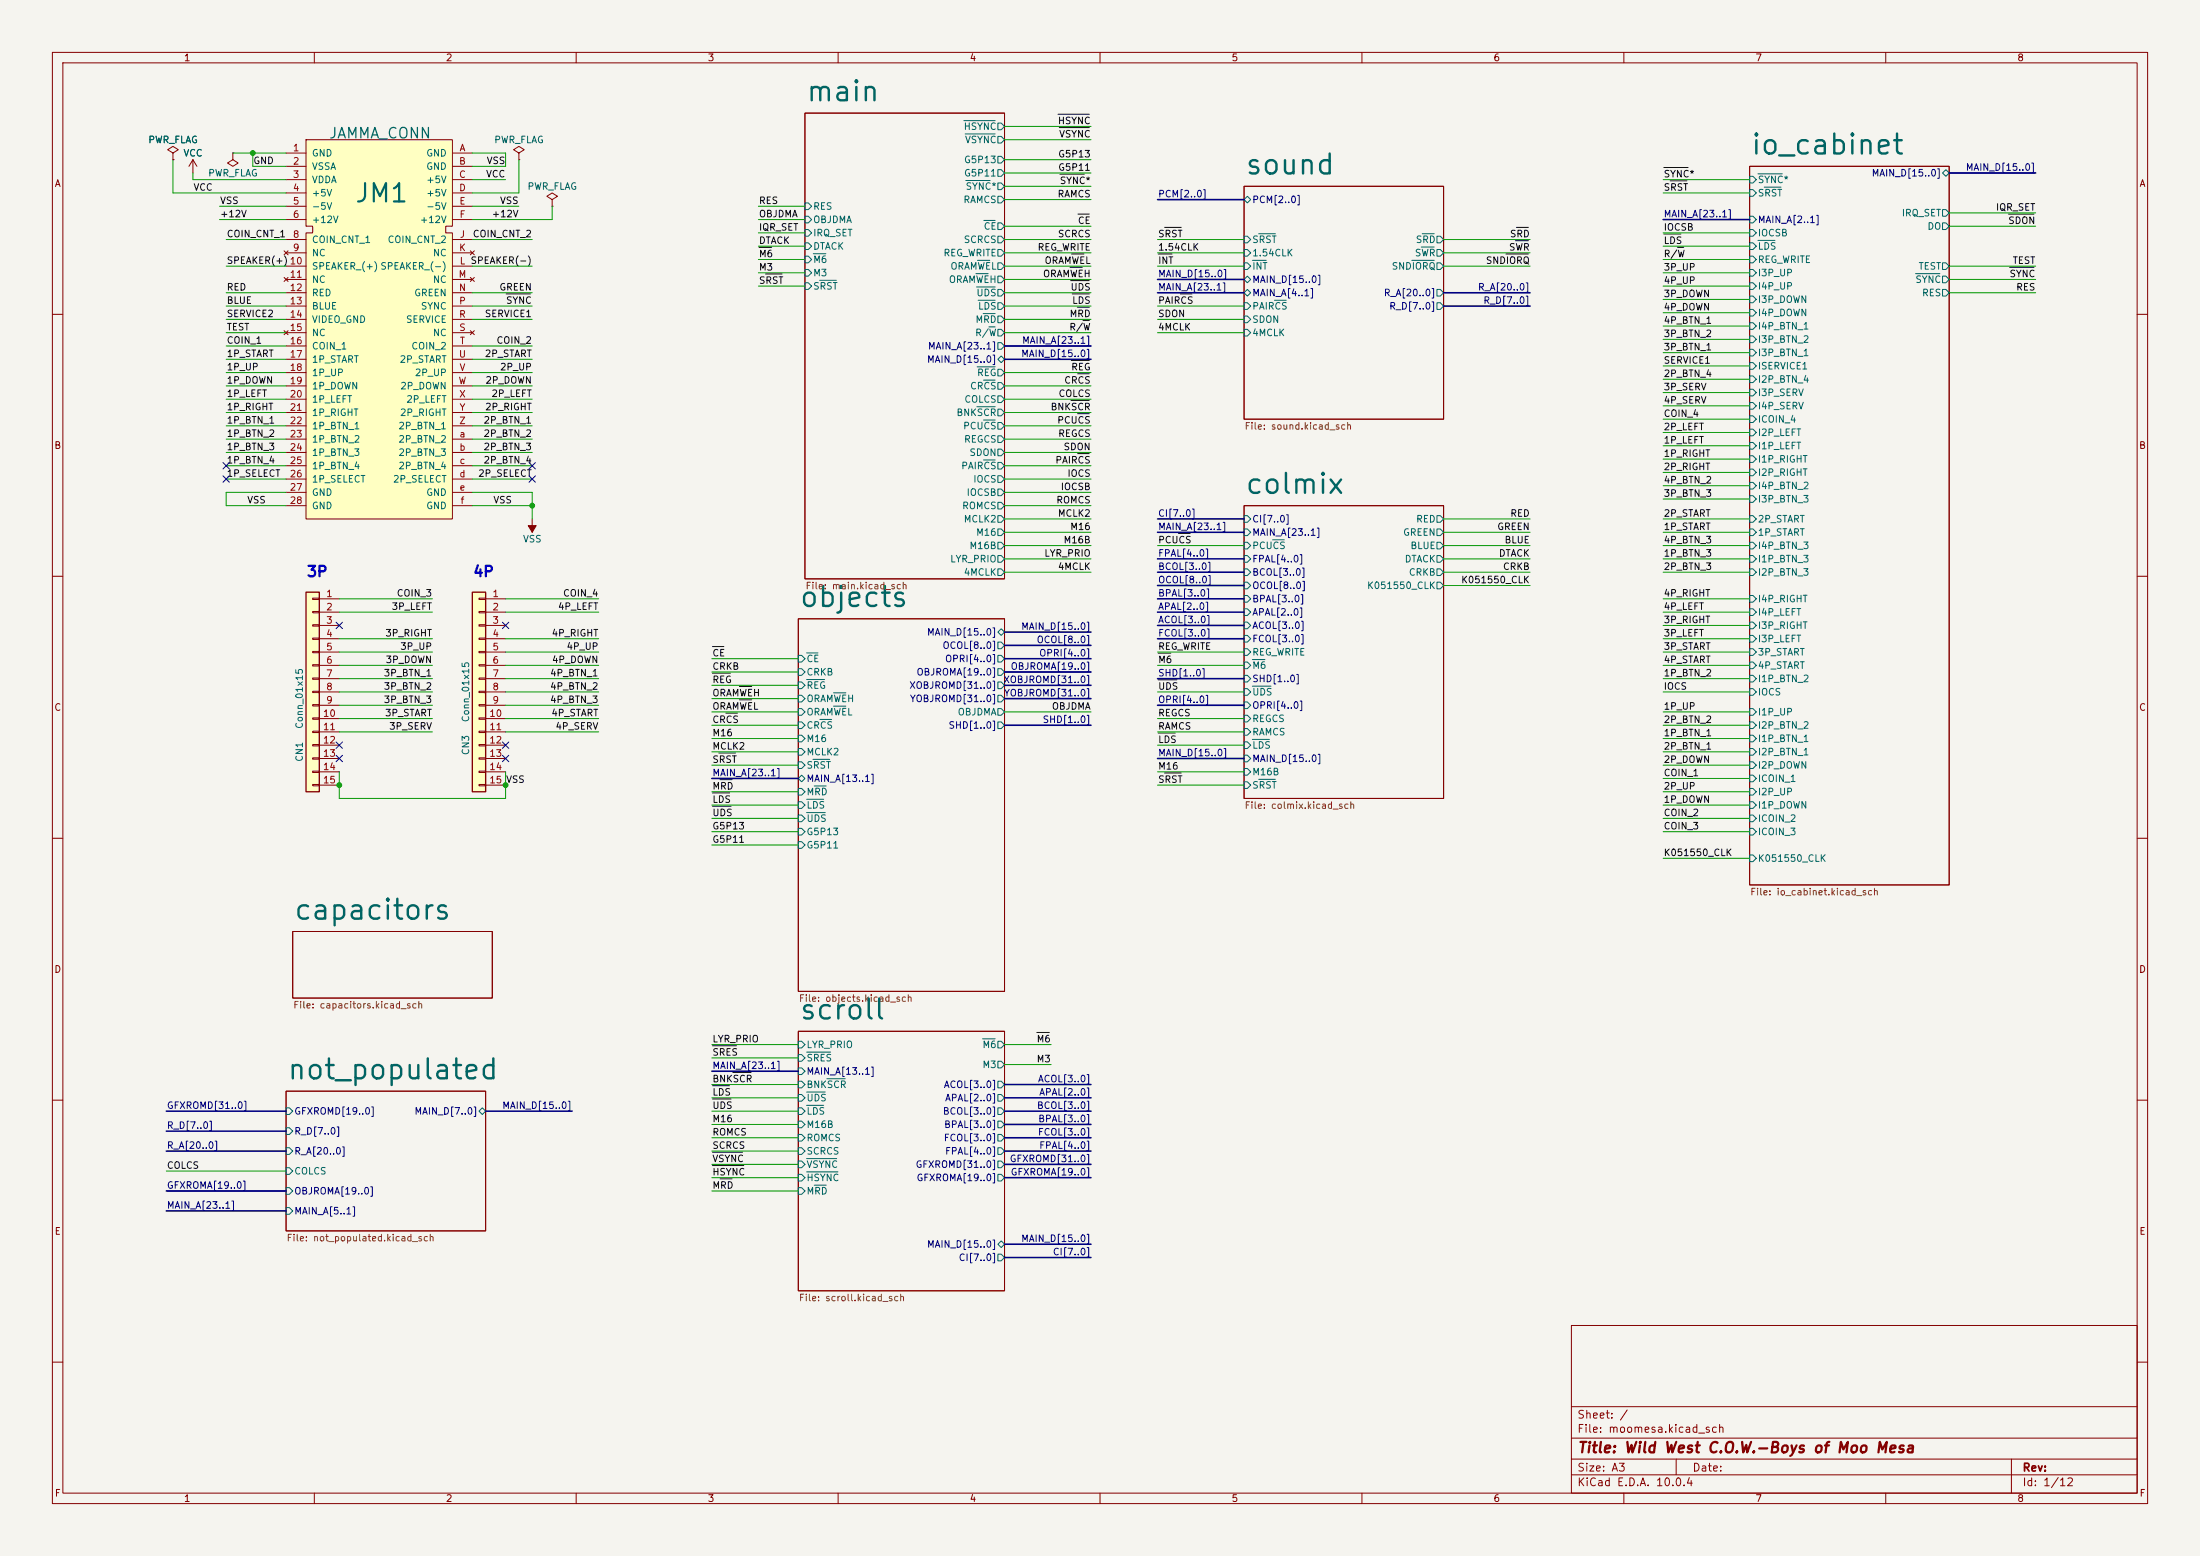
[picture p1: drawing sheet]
<svg xmlns="http://www.w3.org/2000/svg" width="420mm" height="297mm" viewBox="0 0 420 297" stroke-linecap="round" stroke-linejoin="round" font-family="sans-serif">
<path d="M0 0h420v297h-420z" fill="#f5f4ef" stroke="#f5f4ef" stroke-width=".19"/>
<g fill="none" stroke="#840000" stroke-width=".19">
<path d="M10 10h400v277h-400zM12 12h396v273h-396zM60 10v2M110 10v2M160 10v2M210 10v2M260 10v2M310 10v2M360 10v2M36.8 30.5l-.7 1.3M36.8 30.5l.8 1.3M36.8 30.5v2.5"/>
<path d="M44.4 29.2v1.3l1.1 .6-1.1 .7-1-.7 1-.6M44.4 29.2h.1M153.7 21.6h38.1v88.9h-38.1zM237.5 35.6h38.1v44.4h-38.1zM334 31.8h38.1v137.1h-38.1zM10 60h2M408 60h2M101.6 99.1v2.5M237.5 96.5h38.1v55.9h-38.1zM10 110h2M152.4 118.1h39.4v71.1h-39.4zM408 110h2"/>
<path d="M10 160h2M408 160h2M55.9 177.8h38.1v12.7h-38.1zM152.4 196.9h39.4v49.5h-39.4zM10 210h2M54.6 208.3h38.1v26.6h-38.1zM408 210h2M300 253h108v32h-108zM10 260h2M300 278.5h108M300 274.5h108M300 268.5h108"/>
<path d="M320 278.5v3M384 278.5v6.5M408 260h2M60 285v2M110 285v2M160 285v2M210 285v2M260 285v2M300 281.5h108M310 285v2M360 285v2"/>
</g>
<g fill="none" stroke="#006464" stroke-width=".19">
<path d="M153.7 38.7h.6l.6 .7-.6 .6h-.6zM184 23h6M184.2 25.6h5.8M184.4 34.5h4.6M190.5 37.5h.6l.7 .6-.7 .6h-.6zM190.5 29.8h.6l.7 .7-.7 .6h-.6zM190.5 32.4h.6l.7 .6-.7 .7h-.6zM190.5 23.5h.6l.7 .6-.7 .7h-.6zM190.5 26h.6l.7 .7-.7 .6h-.6zM190.5 34.9h.6l.7 .7-.7 .6h-.6zM237.5 38.1l.6-.6 .7 .6-.7 .6zM334 33.7h.6l.7 .6-.7 .6h-.6z"/>
<path d="M334 36.2h.6l.7 .6-.7 .7h-.6zM335.6 33.2h4.6M336.8 35.7h3.2M371.5 32.4l.6 .6-.6 .7-.7-.7zM153.7 41.3h.6l.6 .6-.6 .6h-.6zM153.7 43.8h.6l.6 .7-.6 .6h-.6zM153.7 46.4h.6l.6 .6-.6 .6h-.6zM153.7 48.9h.6l.6 .6-.6 .7h-.6zM153.7 51.4h.6l.6 .7-.6 .6h-.6zM153.7 54h.6l.6 .6-.6 .6h-.6zM155.3 48.4h2.4M156.5 53.5h3.2"/>
<path d="M186.3 52.2h2.3M186.4 54.8h3.6M186.6 49.7h2.4M186.7 57.3h3.3M187.7 59.9h2.3M187.8 42.1h2.2M190.5 57.8h.6l.7 .6-.7 .7h-.6zM190.5 55.2h.6l.7 .7-.7 .6h-.6zM190.5 42.5h.6l.7 .7-.7 .6h-.6zM190.5 45.1h.6l.7 .6-.7 .7h-.6zM190.5 47.6h.6l.7 .7-.7 .6h-.6zM190.5 50.2h.6l.7 .6-.7 .6h-.6z"/>
<path d="M190.5 52.7h.6l.7 .6-.7 .7h-.6zM237.5 45.1h.6l.7 .6-.7 .7h-.6zM237.5 47.6h.6l.7 .7-.7 .6h-.6zM237.5 50.2h.6l.7 .6-.7 .6h-.6zM237.5 53.3l.6-.6 .7 .6-.7 .7zM237.5 57.8h.6l.7 .6-.7 .7h-.6zM237.5 55.9l.6-.7 .7 .7-.7 .6zM239.1 49.7h2.6M240.3 44.6h3.2M243.3 57.3h2.2M269.5 49.7h4.3M271.3 47.2h2.5"/>
<path d="M271.5 44.6h2.3M274.3 47.6h.7l.6 .7-.6 .6h-.7zM274.3 45.1h.7l.6 .6-.6 .7h-.7zM274.3 50.2h.7l.6 .6-.6 .6h-.7zM274.3 55.2h.7l.6 .7-.6 .6h-.7zM274.3 57.8h.7l.6 .6-.6 .7h-.7zM334 46.4h.6l.7 .6-.7 .6h-.6zM334 43.8h.6l.7 .7-.7 .6h-.6zM334 48.9h.6l.7 .6-.7 .7h-.6zM334 51.4h.6l.7 .7-.7 .6h-.6zM334 54h.6l.7 .6-.7 .6h-.6zM334 56.5h.6l.7 .7-.7 .6h-.6z"/>
<path d="M334 59.1h.6l.7 .6-.7 .6h-.6zM334 41.3h.6l.7 .6-.7 .6h-.6zM335.6 45.9h3.3M365.7 52.2h4.6M370.8 40h.7l.6 .6-.6 .7h-.7zM370.8 42.5h.7l.6 .7-.6 .6h-.7zM370.8 50.2h.7l.6 .6-.6 .6h-.7zM370.8 52.7h.7l.6 .6-.6 .7h-.7zM370.8 55.2h.7l.6 .7-.6 .6h-.7zM186.5 77.6h3.5M186.5 70h3.5M187.8 72.6h2.2"/>
<path d="M188.8 62.4h1.2M190.5 68.6l.6-.7 .7 .7-.7 .6zM190.5 62.9h.6l.7 .6-.7 .6h-.6zM190.5 65.4h.6l.7 .6-.7 .7h-.6zM190.5 70.5h.6l.7 .6-.7 .7h-.6zM190.5 73h.6l.7 .7-.7 .6h-.6zM190.5 75.6h.6l.7 .6-.7 .6h-.6zM190.5 78.1h.6l.7 .6-.7 .7h-.6zM190.5 60.3h.6l.7 .7-.7 .6h-.6zM237.5 60.3h.6l.7 .7-.7 .6h-.6zM237.5 62.9h.6l.7 .6-.7 .6h-.6zM334 61.6h.6l.7 .6-.7 .7h-.6z"/>
<path d="M334 64.1h.6l.7 .7-.7 .6h-.6zM334 66.7h.6l.7 .6-.7 .6h-.6zM334 69.2h.6l.7 .7-.7 .6h-.6zM334 79.4h.6l.7 .6-.7 .6h-.6zM334 71.8h.6l.7 .6-.7 .6h-.6zM334 74.3h.6l.7 .6-.7 .7h-.6zM334 76.8h.6l.7 .7-.7 .6h-.6zM187.8 80.2h2.2M187.8 87.8h2.2M190.5 80.6h.6l.7 .7-.7 .6h-.6zM190.5 83.2h.6l.7 .6-.7 .7h-.6zM190.5 85.7h.6l.7 .7-.7 .6h-.6z"/>
<path d="M190.5 88.3h.6l.7 .6-.7 .6h-.6zM190.5 90.8h.6l.7 .6-.7 .7h-.6zM190.5 93.3h.6l.7 .7-.7 .6h-.6zM190.5 95.9h.6l.7 .6-.7 .7h-.6zM190.5 98.4h.6l.7 .7-.7 .6h-.6zM237.5 98.4h.6l.7 .7-.7 .6h-.6zM274.3 98.4h.7l.6 .7-.6 .6h-.7zM334 98.4h.6l.7 .7-.7 .6h-.6zM334 81.9h.6l.7 .7-.7 .6h-.6zM334 84.5h.6l.7 .6-.7 .6h-.6zM334 87h.6l.7 .6-.7 .7h-.6zM334 89.5h.6l.7 .7-.7 .6h-.6z"/>
<path d="M334 92.1h.6l.7 .6-.7 .6h-.6zM334 94.6h.6l.7 .7-.7 .6h-.6zM190.5 101h.6l.7 .6-.7 .6h-.6zM190.5 103.5h.6l.7 .6-.7 .7h-.6zM190.5 106h.6l.7 .7-.7 .6h-.6zM190.5 108.6h.6l.7 .6-.7 .7h-.6zM237.5 101h.6l.7 .6-.7 .6h-.6zM237.5 103.5h.6l.7 .6-.7 .7h-.6zM237.5 106h.6l.7 .7-.7 .6h-.6zM237.5 108.6h.6l.7 .6-.7 .7h-.6zM237.5 111.1h.6l.7 .7-.7 .6h-.6zM237.5 113.7h.6l.7 .6-.7 .6h-.6z"/>
<path d="M237.5 116.2h.6l.7 .6-.7 .7h-.6zM237.5 118.7h.6l.7 .7-.7 .6h-.6zM242.9 103h2.3M274.3 103.5h.7l.6 .6-.6 .7h-.7zM274.3 101h.7l.6 .6-.6 .6h-.7zM274.3 106h.7l.6 .7-.6 .6h-.7zM274.3 108.6h.7l.6 .6-.6 .7h-.7zM274.3 111.1h.7l.6 .7-.6 .6h-.7zM334 101h.6l.7 .6-.7 .6h-.6zM334 103.5h.6l.7 .6-.7 .7h-.6zM334 106h.6l.7 .7-.7 .6h-.6zM334 108.6h.6l.7 .6-.7 .7h-.6z"/>
<path d="M334 113.7h.6l.7 .6-.7 .6h-.6zM334 116.2h.6l.7 .6-.7 .7h-.6zM334 118.7h.6l.7 .7-.7 .6h-.6zM152.4 132.7h.6l.7 .7-.7 .6h-.6zM152.4 135.3h.6l.7 .6-.7 .6h-.6zM152.4 137.8h.6l.7 .6-.7 .7h-.6zM152.4 130.2h.6l.7 .6-.7 .6h-.6zM152.4 127.6h.6l.7 .7-.7 .6h-.6zM152.4 125.1h.6l.7 .6-.7 .7h-.6zM154 129.7h3.4M154 124.6h2.2M156.5 137.3h2.3"/>
<path d="M159.1 132.2h2.4M159.1 134.8h2.4M190.5 122.6h.6l.7 .6-.7 .6h-.6zM190.5 125.1h.6l.7 .6-.7 .7h-.6zM190.5 120.7l.6-.7 .7 .7-.7 .6zM190.5 132.7h.6l.7 .7-.7 .6h-.6zM190.5 127.6h.6l.7 .7-.7 .6h-.6zM190.5 130.2h.6l.7 .6-.7 .6h-.6zM190.5 135.3h.6l.7 .6-.7 .6h-.6zM190.5 137.8h.6l.7 .6-.7 .7h-.6zM237.5 123.8h.6l.7 .7-.7 .6h-.6zM237.5 126.4h.6l.7 .6-.7 .6h-.6z"/>
<path d="M237.5 128.9h.6l.7 .6-.7 .7h-.6zM237.5 131.4h.6l.7 .7-.7 .6h-.6zM237.5 134h.6l.7 .6-.7 .7h-.6zM237.5 136.5h.6l.7 .7-.7 .6h-.6zM237.5 139.1h.6l.7 .6-.7 .6h-.6zM237.5 121.3h.6l.7 .6-.7 .7h-.6zM239.1 125.9h2.4M239.1 131h3.5M334 126.4h.6l.7 .6-.7 .6h-.6zM334 123.8h.6l.7 .7-.7 .6h-.6zM334 121.3h.6l.7 .6-.7 .7h-.6zM334 128.9h.6l.7 .6-.7 .7h-.6z"/>
<path d="M334 137.8h.6l.7 .6-.7 .7h-.6zM334 131.4h.6l.7 .7-.7 .6h-.6zM334 135.3h.6l.7 .6-.7 .6h-.6zM152.4 150.5h.6l.7 .6-.7 .7h-.6zM152.4 148.6l.6-.6 .7 .6-.7 .6zM152.4 140.3h.6l.7 .7-.7 .6h-.6zM152.4 142.9h.6l.7 .6-.7 .6h-.6zM152.4 145.4h.6l.7 .7-.7 .6h-.6zM152.4 153h.6l.7 .7-.7 .6h-.6zM152.4 155.6h.6l.7 .6-.7 .6h-.6zM152.4 158.1h.6l.7 .7-.7 .6h-.6zM154 152.6h3.2"/>
<path d="M154 155.1h3.5M155.2 144.9h3.2M155.4 150h2.3M237.5 141.6h.6l.7 .6-.7 .7h-.6zM237.5 144.1h.6l.7 .7-.7 .6h-.6zM237.5 146.7h.6l.7 .6-.7 .7h-.6zM237.5 149.2h.6l.7 .7-.7 .6h-.6zM239.1 141.1h3.2M240.3 148.8h3.2M334 140.3h.6l.7 .7-.7 .6h-.6zM334 142.9h.6l.7 .6-.7 .6h-.6zM334 145.4h.6l.7 .7-.7 .6h-.6z"/>
<path d="M334 148h.6l.7 .6-.7 .6h-.6zM334 150.5h.6l.7 .6-.7 .7h-.6zM334 153h.6l.7 .7-.7 .6h-.6zM334 155.6h.6l.7 .6-.7 .6h-.6zM334 158.1h.6l.7 .7-.7 .6h-.6zM152.4 160.7h.6l.7 .6-.7 .6h-.6zM334 163.2h.6l.7 .6-.7 .7h-.6zM152.4 198.8h.6l.7 .6-.7 .6h-.6zM187.6 198.3h2.4M190.5 198.8h.6l.7 .6-.7 .6h-.6zM54.6 211.5h.6l.7 .6-.7 .6h-.6zM54.6 215.3h.6l.7 .6-.7 .6h-.6z"/>
<path d="M54.6 219.1h.6l.7 .6-.7 .6h-.6zM91.4 212.1l.7-.6 .6 .6-.6 .6zM152.4 203.8h.6l.7 .7-.7 .6h-.6zM152.4 206.4h.6l.7 .6-.7 .6h-.6zM152.4 208.9h.6l.7 .7-.7 .6h-.6zM152.4 211.5h.6l.7 .6-.7 .6h-.6zM152.4 214h.6l.7 .6-.7 .7h-.6zM152.4 216.5h.6l.7 .7-.7 .6h-.6zM152.4 201.3h.6l.7 .6-.7 .7h-.6zM152.4 219.1h.6l.7 .6-.7 .6h-.6zM154 208.4h3.5M154 211h3.2"/>
<path d="M154 200.8h4.6M157.9 205.9h3.5M190.5 216.5h.6l.7 .7-.7 .6h-.6zM190.5 206.4h.6l.7 .6-.7 .6h-.6zM190.5 211.5h.6l.7 .6-.7 .6h-.6zM190.5 202.6h.6l.7 .6-.7 .6h-.6zM190.5 219.1h.6l.7 .6-.7 .6h-.6zM190.5 208.9h.6l.7 .7-.7 .6h-.6zM190.5 214h.6l.7 .6-.7 .7h-.6zM54.6 222.9h.6l.7 .6-.7 .7h-.6zM54.6 226.7h.6l.7 .6-.7 .7h-.6zM54.6 230.5h.6l.7 .6-.7 .7h-.6z"/>
<path d="M152.4 221.6h.6l.7 .6-.7 .7h-.6zM152.4 224.2h.6l.7 .6-.7 .6h-.6zM152.4 226.7h.6l.7 .6-.7 .7h-.6zM154 221.1h5.7M154 223.7h6M155.4 226.2h2.3M190.5 237.5l.6-.6 .7 .6-.7 .6zM190.5 239.4h.6l.7 .6-.7 .7h-.6zM190.5 221.6h.6l.7 .6-.7 .7h-.6zM190.5 224.2h.6l.7 .6-.7 .6h-.6z"/>
</g>
<path d="M100.8 100.3h1.6l-.8 1.3z" fill="#840000" stroke="#840000" stroke-width=".19"/>
<path d="M58.4 26.7h28v16.5h-1.3v1.3h1.3v54.6h-28v-54.6h1.3v-1.3h-1.3z" fill="#ffffc2"/>
<g fill="none" stroke="#840000" stroke-width=".19">
<path d="M33 29.2l1-.6-1-.7-1 .7 1 .6v1.3M33 30.5h.1M54.6 29.2h3.8M54.6 31.8h3.8M54.6 34.3h3.8M54.6 36.8h3.8M54.6 39.4h3.8M58.4 26.7h28v16.5h-1.3v1.3h1.3v54.6h-28v-54.6h1.3v-1.3h-1.3zM86.4 29.2h3.8M86.4 31.8h3.8M86.4 34.3h3.8M86.4 36.8h3.8"/>
<path d="M86.4 39.4h3.8M99.1 29.2l1-.6-1-.7-1.1 .7 1.1 .6v1.3M99.1 30.5h.1M105.4 38.1l1-.6-1-.7-1 .7 1 .6v1.3M105.4 39.4h.1M54.2 47.9l.8 .7M54.2 53l.8 .7M54.6 41.9h3.8M54.6 45.7h3.8M54.6 48.3h3.8M54.6 50.8h3.8M54.6 53.3h3.8"/>
<path d="M54.6 55.9h3.8M54.6 58.4h3.8M55 47.9l-.8 .7M55 53l-.8 .7M86.4 41.9h3.8M86.4 45.7h3.8M86.4 48.3h3.8M86.4 50.8h3.8M86.4 53.3h3.8M86.4 55.9h3.8M86.4 58.4h3.8M89.8 47.9l.8 .7"/>
<path d="M89.8 53l.8 .7M90.6 47.9l-.8 .7M90.6 53l-.8 .7M54.2 63.1l.8 .8M54.6 61h3.8M54.6 63.5h3.8M54.6 66h3.8M54.6 68.6h3.8M54.6 71.1h3.8M54.6 73.7h3.8M54.6 76.2h3.8M54.6 78.7h3.8"/>
<path d="M55 63.1l-.8 .8M86.4 61h3.8M86.4 63.5h3.8M86.4 66h3.8M86.4 68.6h3.8M86.4 71.1h3.8M86.4 73.7h3.8M86.4 76.2h3.8M86.4 78.7h3.8M89.8 63.1l.8 .8M90.6 63.1l-.8 .8M54.6 81.3h3.8"/>
<path d="M54.6 83.8h3.8M54.6 86.4h3.8M54.6 88.9h3.8M54.6 91.4h3.8M54.6 94h3.8M54.6 96.5h3.8M86.4 81.3h3.8M86.4 83.8h3.8M86.4 86.4h3.8M86.4 88.9h3.8M86.4 91.4h3.8M86.4 94h3.8"/>
<path d="M86.4 96.5h3.8"/>
</g>
<path d="M58.4 113h2.6v38.1h-2.6z" fill="#ffffc2"/>
<path d="M58.4 113h2.6v38.1h-2.6z" fill="none" stroke="#840000" stroke-width=".25"/>
<g fill="none" stroke="#840000" stroke-width=".19">
<path d="M59.7 114.2h1.3v.2h-1.3zM59.7 116.7h1.3v.3h-1.3zM59.7 119.3h1.3v.2h-1.3zM61 114.3h3.8M61 116.8h3.8M61 119.4h3.8M59.7 121.8h1.3v.2h-1.3zM59.7 124.3h1.3v.3h-1.3zM59.7 126.9h1.3v.2h-1.3zM59.7 129.4h1.3v.3h-1.3zM59.7 132h1.3v.2h-1.3zM59.7 134.5h1.3v.2h-1.3z"/>
<path d="M59.7 137h1.3v.3h-1.3zM59.7 139.6h1.3v.2h-1.3zM61 121.9h3.8M61 124.5h3.8M61 127h3.8M61 129.5h3.8M61 132.1h3.8M61 134.6h3.8M61 137.2h3.8M61 139.7h3.8M59.7 142.1h1.3v.3h-1.3zM59.7 144.7h1.3v.2h-1.3z"/>
<path d="M59.7 147.2h1.3v.2h-1.3zM59.7 149.7h1.3v.3h-1.3zM61 142.2h3.8M61 144.8h3.8M61 147.3h3.8M61 149.9h3.8"/>
</g>
<path d="M90.2 113h2.5v38.1h-2.5z" fill="#ffffc2"/>
<path d="M90.2 113h2.5v38.1h-2.5z" fill="none" stroke="#840000" stroke-width=".25"/>
<g fill="none" stroke="#840000" stroke-width=".19">
<path d="M33 30.5h.1M91.4 114.2h1.3v.2h-1.3zM91.4 116.7h1.3v.3h-1.3zM91.4 119.3h1.3v.2h-1.3zM92.7 114.3h3.8M92.7 116.8h3.8M92.7 119.4h3.8M91.4 121.8h1.3v.2h-1.3zM91.4 124.3h1.3v.3h-1.3zM91.4 126.9h1.3v.2h-1.3zM91.4 129.4h1.3v.3h-1.3zM91.4 132h1.3v.2h-1.3z"/>
<path d="M91.4 134.5h1.3v.2h-1.3zM91.4 137h1.3v.3h-1.3zM91.4 139.6h1.3v.2h-1.3zM92.7 121.9h3.8M92.7 124.5h3.8M92.7 127h3.8M92.7 129.5h3.8M92.7 132.1h3.8M92.7 134.6h3.8M92.7 137.2h3.8M92.7 139.7h3.8M91.4 142.1h1.3v.3h-1.3z"/>
<path d="M91.4 144.7h1.3v.2h-1.3zM91.4 147.2h1.3v.2h-1.3zM91.4 149.7h1.3v.3h-1.3zM92.7 142.2h3.8M92.7 144.8h3.8M92.7 147.3h3.8M92.7 149.9h3.8"/>
</g>
<g fill="none" stroke="#0f0f0f" stroke-width=".19">
<path d="M202 21.8h5.9M202.2 24.4h5.7M202.3 33.2h4.7M317.6 32h4.7M318.8 34.5h3.2M96.6 56.1h4.7M144.9 47.2h2.4M146.1 52.3h3.2M204.3 51h2.3M204.4 53.6h3.5M204.6 48.5h2.3M204.7 56.1h3.2"/>
<path d="M205.7 58.6h2.2M205.8 40.9h2.1M221.1 48.5h2.7M222.3 43.4h3.2M225.3 56.1h2.3M287.5 48.5h4.3M289.3 45.9h2.5M289.5 43.4h2.3M317.6 44.7h3.3M320.2 47.2h1.2M383.4 40.9h4.9M383.6 51h4.7"/>
<path d="M204.5 76.4h3.4M204.5 68.8h3.4M205.7 79h2.2M205.7 71.3h2.2M206.8 61.2h1.1M205.7 86.6h2.2M225 101.8h2.2M136 123.4h2.2M136 128.5h3.5M138.6 136.1h2.2M141.2 133.6h2.3M141.2 131h2.3"/>
<path d="M221.1 124.7h2.4M221.1 129.8h3.6M221.1 139.9h3.3M136 153.9h3.6M136 151.4h3.3M137.2 143.7h3.2M137.5 148.8h2.3M222.3 147.5h3.2M136 199.6h4.6M197.9 197.1h2.4M136 207.2h3.3M136 209.8h3.6"/>
<path d="M136 219.9h5.8M139.9 204.7h3.5M136 222.5h6M137.5 225h2.3"/>
</g>
<g fill="none" stroke="#000084" stroke-width=".3">
<path d="M221 38.1h16.5M372.1 33h16.5M221 53.3h16.5M221 55.9h16.5M275.6 55.9h16.5M275.6 58.4h16.5M317.5 41.9h16.5M191.8 68.6h16.5M191.8 66h16.5M221 99.1h16.5M221 101.6h16.5M221 106.7h16.5"/>
<path d="M221 109.2h16.5M221 111.8h16.5M221 114.3h16.5M221 116.8h16.5M221 119.4h16.5M191.8 120.7h16.5M191.8 123.2h16.5M191.8 138.4h16.5M191.8 128.3h16.5M191.8 133.4h16.5M191.8 130.8h16.5M191.8 125.7h16.5"/>
<path d="M221 134.6h16.5M221 121.9h16.5M221 129.5h16.5M135.9 148.6h16.5M221 144.8h16.5M31.7 215.9h22.9M31.7 212.1h22.9M31.7 219.7h22.9M92.7 212.1h16.5M135.9 204.5h16.5M191.8 212.1h16.5M191.8 219.7h16.5"/>
<path d="M191.8 217.2h16.5M191.8 214.6h16.5M191.8 209.6h16.5M191.8 207h16.5M31.7 227.3h22.9M31.7 231.1h22.9M191.8 224.8h16.5M191.8 237.5h16.5M191.8 222.2h16.5M191.8 240h16.5"/>
</g>
<g fill="none" stroke="#009600" stroke-width=".19">
<path d="M33 30.5v6.3h21.6M36.8 33v1.3h17.8M41.9 39.4h12.7M44.4 29.2h10.2M48.3 29.2v2.6h6.3M90.2 29.2h6.3v2.6h-6.3M90.2 34.3h6.3M90.2 39.4h8.9M99.1 30.5v6.3h-8.9M105.4 39.4v2.5h-15.2M144.8 39.4h8.9M191.8 35.6h16.5"/>
<path d="M191.8 24.1h16.5M191.8 30.5h16.5M191.8 26.7h16.5M191.8 33h16.5M191.8 38.1h16.5M317.5 34.3h16.5M317.5 36.8h16.5M41.9 41.9h12.7M43.2 50.8h11.4M43.2 55.9h11.4M43.2 58.4h11.4M43.2 45.7h11.4"/>
<path d="M90.2 50.8h11.4M90.2 55.9h11.4M90.2 58.4h11.4M90.2 45.7h11.4M144.8 54.6h8.9M144.8 52.1h8.9M144.8 49.5h8.9M144.8 47h8.9M144.8 44.5h8.9M144.8 41.9h8.9M191.8 43.2h16.5M191.8 50.8h16.5"/>
<path d="M191.8 53.3h16.5M191.8 55.9h16.5M191.8 58.4h16.5M191.8 45.7h16.5M191.8 48.3h16.5M221 50.8h16.5M221 58.4h16.5M221 45.7h16.5M221 48.3h16.5M275.6 50.8h16.5M275.6 45.7h16.5M275.6 48.3h16.5"/>
<path d="M317.5 59.7h16.5M317.5 54.6h16.5M317.5 57.2h16.5M317.5 52.1h16.5M317.5 49.5h16.5M317.5 47h16.5M317.5 44.5h16.5M372.1 43.2h16.5M372.1 50.8h16.5M372.1 53.3h16.5M372.1 55.9h16.5M372.1 40.6h16.5"/>
<path d="M43.2 61h11.4M43.2 73.7h11.4M43.2 71.1h11.4M43.2 63.5h11.4M43.2 76.2h11.4M43.2 78.7h11.4M43.2 68.6h11.4M43.2 66h11.4M90.2 61h11.4M90.2 73.7h11.4M90.2 71.1h11.4M90.2 76.2h11.4"/>
<path d="M90.2 78.7h11.4M90.2 68.6h11.4M90.2 66h11.4M191.8 61h16.5M191.8 73.7h16.5M191.8 71.1h16.5M191.8 63.5h16.5M191.8 76.2h16.5M191.8 78.7h16.5M221 61h16.5M221 63.5h16.5M317.5 72.4h16.5"/>
<path d="M317.5 64.8h16.5M317.5 69.9h16.5M317.5 77.5h16.5M317.5 74.9h16.5M317.5 62.2h16.5M317.5 67.3h16.5M43.2 86.4h11.4M43.2 83.8h11.4M43.2 91.4h11.4M43.2 81.3h11.4M43.2 88.9h11.4M54.6 94h-11.4v2.5h11.4"/>
<path d="M90.2 96.5h11.4M90.2 94h11.4v5.1M90.2 86.4h11.4M90.2 83.8h11.4M90.2 91.4h11.4M90.2 81.3h11.4M90.2 88.9h11.4M191.8 99.1h16.5M191.8 96.5h16.5M191.8 94h16.5M191.8 86.4h16.5M191.8 83.8h16.5"/>
<path d="M191.8 91.4h16.5M191.8 81.3h16.5M191.8 88.9h16.5M275.6 99.1h16.5M317.5 92.7h16.5M317.5 90.2h16.5M317.5 87.6h16.5M317.5 95.3h16.5M317.5 99.1h16.5M317.5 85.1h16.5M317.5 82.6h16.5M317.5 80h16.5"/>
<path d="M64.8 114.3h17.7M64.8 116.8h17.7M96.5 114.3h17.8M96.5 116.8h17.8M191.8 109.2h16.5M191.8 106.7h16.5M191.8 104.1h16.5M191.8 101.6h16.5M221 104.1h16.5M275.6 109.2h16.5M275.6 106.7h16.5M275.6 111.8h16.5"/>
<path d="M275.6 104.1h16.5M275.6 101.6h16.5M317.5 109.2h16.5M317.5 106.7h16.5M317.5 104.1h16.5M317.5 101.6h16.5M317.5 114.3h16.5M317.5 116.8h16.5M317.5 119.4h16.5M64.8 124.5h17.7M64.8 132.1h17.7M64.8 137.2h17.7"/>
<path d="M64.8 139.7h17.7M64.8 129.5h17.7M64.8 127h17.7M64.8 121.9h17.7M64.8 134.6h17.7M96.5 124.5h17.8M96.5 132.1h17.8M96.5 137.2h17.8M96.5 139.7h17.8M96.5 129.5h17.8M96.5 127h17.8M96.5 121.9h17.8"/>
<path d="M96.5 134.6h17.8M135.9 135.9h16.5M135.9 138.4h16.5M135.9 128.3h16.5M135.9 125.7h16.5M135.9 133.4h16.5M135.9 130.8h16.5M191.8 135.9h16.5M221 124.5h16.5M221 132.1h16.5M221 137.2h16.5M221 139.7h16.5"/>
<path d="M221 127h16.5M317.5 124.5h16.5M317.5 132.1h16.5M317.5 135.9h16.5M317.5 138.4h16.5M317.5 129.5h16.5M317.5 127h16.5M317.5 121.9h16.5M64.8 147.3v5.1h31.7v-5.1M135.9 158.8h16.5M135.9 151.1h16.5M135.9 153.7h16.5"/>
<path d="M135.9 156.2h16.5M135.9 143.5h16.5M135.9 146.1h16.5M135.9 141h16.5M221 142.2h16.5M221 147.3h16.5M221 149.9h16.5M317.5 158.8h16.5M317.5 151.1h16.5M317.5 153.7h16.5M317.5 156.2h16.5M317.5 143.5h16.5"/>
<path d="M317.5 146.1h16.5M317.5 148.6h16.5M317.5 141h16.5M135.9 161.3h16.5M317.5 163.8h16.5M135.9 199.4h16.5M191.8 199.4h8.9M135.9 217.2h16.5M135.9 219.7h16.5M135.9 212.1h16.5M135.9 214.6h16.5M135.9 209.6h16.5"/>
<path d="M135.9 201.9h16.5M135.9 207h16.5M191.8 203.2h8.9M31.7 223.5h22.9M135.9 227.3h16.5M135.9 222.2h16.5M135.9 224.8h16.5"/>
</g>
<g fill="none" stroke="#000084" stroke-width=".19">
<path d="M42.6 90.8l1.2 1.2M42.6 88.3l1.2 1.2M43.8 90.8l-1.2 1.2M43.8 88.3l-1.2 1.2M101 88.3l1.2 1.2M101 90.8l1.2 1.2M102.2 88.3l-1.2 1.2M102.2 90.8l-1.2 1.2M64.2 118.8l1.2 1.2M65.4 118.8l-1.2 1.2M95.9 118.8l1.2 1.2M97.1 118.8l-1.2 1.2"/>
<path d="M64.2 141.6l1.2 1.2M64.2 144.2l1.2 1.2M65.4 141.6l-1.2 1.2M65.4 144.2l-1.2 1.2M95.9 144.2l1.2 1.2M95.9 141.6l1.2 1.2M97.1 144.2l-1.2 1.2M97.1 141.6l-1.2 1.2"/>
</g>
<g fill="#009600" stroke="#009600" stroke-width=".19">
<circle cx="48.3" cy="29.2" r=".46"/>
<circle cx="101.6" cy="96.5" r=".46"/>
<circle cx="64.8" cy="149.9" r=".46"/>
<circle cx="96.5" cy="149.9" r=".46"/>
</g>
<g font-size="3.8" fill="#006464">
<text x="153.7" y="20.3">main</text>
<text x="237.5" y="34.3">sound</text>
<text x="334" y="30.5">io_cabinet</text>
<text x="237.5" y="95.2">colmix</text>
<text x="152.4" y="116.8">objects</text>
<text x="55.9" y="176.5">capacitors</text>
<text x="152.4" y="195.6">scroll</text>
<text x="54.6" y="207">not_populated</text>
</g>
<text font-size="3.5" fill="#006464" x="67.5" y="39.5">JM1</text>
<text font-size="2" fill="#006464" x="62.7" y="26.9">JAMMA_CONN</text>
<g font-size="2" fill="#0000c2">
<text x="58.4" y="110.6">3P</text>
<text x="90.2" y="110.6">4P</text>
</g>
<text font-size="2" fill="#840000" x="301" y="277.8">Title: Wild West C.O.W.-Boys of Moo Mesa</text>
<g font-size="1.5" fill="#840000">
<text x="301" y="273.8">File: moomesa.kicad_sch</text>
<text x="301" y="271.1">Sheet: /</text>
<text x="301" y="281.2">Size: A3</text>
<text x="323" y="281.2">Date:</text>
<text x="386" y="281.2">Rev:</text>
<text x="301" y="284">KiCad E.D.A. 10.0.4</text>
<text x="386" y="284">Id: 1/12</text>
</g>
<g font-size="1.3" fill="#840000">
<text x="35" y="12">1</text>
<text x="85" y="12">2</text>
<text x="135" y="12">3</text>
<text x="185" y="12">4</text>
<text x="235" y="12">5</text>
<text x="285" y="12">6</text>
<text x="335" y="12">7</text>
<text x="385" y="12">8</text>
<text x="10.3" y="36">A</text>
<text x="408.3" y="36">A</text>
<text x="10.3" y="86">B</text>
<text x="408.2" y="86">B</text>
<text x="10.3" y="136">C</text>
<text x="408.2" y="136">C</text>
<text x="10.3" y="186">D</text>
<text x="408.2" y="186">D</text>
<text x="10.3" y="236">E</text>
<text x="408.3" y="236">E</text>
<text x="10.3" y="286">F</text>
<text x="35" y="287">1</text>
<text x="85" y="287">2</text>
<text x="135" y="287">3</text>
<text x="185" y="287">4</text>
<text x="235" y="287">5</text>
<text x="285" y="287">6</text>
<text x="335" y="287">7</text>
<text x="385" y="287">8</text>
<text x="408.3" y="286">F</text>
</g>
<g font-size="1.3" fill="#006464">
<text x="28.2" y="27.6">PWR_FLAG</text>
<text x="94.2" y="27.6">PWR_FLAG</text>
<text x="183.9" y="25.1">HSYNC</text>
<text x="184.1" y="27.6">VSYNC</text>
<text x="34.9" y="30.2">VCC</text>
<text x="39.6" y="34">PWR_FLAG</text>
<text x="59.4" y="30.2">GND</text>
<text x="59.4" y="32.7">VSSA</text>
<text x="59.4" y="35.3">VDDA</text>
<text x="81.3" y="30.2">GND</text>
<text x="81.3" y="32.7">GND</text>
<text x="81.3" y="35.3">+5V</text>
<text x="183.9" y="31.5">G5P13</text>
<text x="183.9" y="34">G5P11</text>
<text x="335.5" y="35.3">SYNC*</text>
<text x="59.4" y="37.8">+5V</text>
<text x="59.4" y="40.3">-5V</text>
<text x="81.3" y="37.8">+5V</text>
<text x="81.3" y="40.3">-5V</text>
<text x="100.6" y="36.5">PWR_FLAG</text>
<text x="155.1" y="40.3">RES</text>
<text x="183.8" y="39.1">RAMCS</text>
<text x="184.2" y="36.5">SYNC*</text>
<text x="335.5" y="37.8">SRST</text>
<text x="362.9" y="41.6">IRQ_SET</text>
<text x="59.4" y="42.9">+12V</text>
<text x="59.4" y="46.7">COIN_CNT_1</text>
<text x="73.9" y="46.7">COIN_CNT_2</text>
<text x="80.1" y="42.9">+12V</text>
<text x="155.1" y="42.9">OBJDMA</text>
<text x="155.1" y="45.4">IRQ_SET</text>
<text x="155.1" y="48">DTACK</text>
<text x="183.9" y="46.7">SCRCS</text>
<text x="187.7" y="44.2">CE</text>
<text x="239" y="46.7">SRST</text>
<text x="270.2" y="46.7">SRD</text>
<text x="335.5" y="48">LDS</text>
<text x="335.5" y="45.4">IOCSB</text>
<text x="367.8" y="44.2">DO</text>
<text x="59.4" y="49.2">NC</text>
<text x="59.4" y="51.8">SPEAKER_(+) SPEAKER_(-)</text>
<text x="82.5" y="49.2">NC</text>
<text x="155.1" y="50.5">M6</text>
<text x="155.1" y="53">M3</text>
<text x="180" y="49.2">REG_WRITE</text>
<text x="181.3" y="51.8">ORAMWEL</text>
<text x="239" y="49.2">1.54CLK</text>
<text x="239" y="51.8">INT</text>
<text x="265.6" y="51.8">SNDIORQ</text>
<text x="270" y="49.2">SWR</text>
<text x="335.5" y="50.5">REG_WRITE</text>
<text x="335.5" y="53">I3P_UP</text>
<text x="366.2" y="51.8">TEST</text>
<text x="59.4" y="54.3">NC</text>
<text x="59.4" y="56.9">RED</text>
<text x="59.4" y="59.4">BLUE</text>
<text x="79" y="56.9">GREEN</text>
<text x="80.2" y="59.4">SYNC</text>
<text x="82.5" y="54.3">NC</text>
<text x="155.1" y="55.6">SRST</text>
<text x="181" y="54.3">ORAMWEH</text>
<text x="186.3" y="56.9">UDS</text>
<text x="186.6" y="59.4">LDS</text>
<text x="239" y="59.4">PAIRCS</text>
<text x="335.5" y="55.6">I4P_UP</text>
<text x="335.5" y="58.1">I3P_DOWN</text>
<text x="365.5" y="54.3">SYNC</text>
<text x="366.8" y="56.9">RES</text>
<text x="59.4" y="61.9">VIDEO_GND</text>
<text x="59.4" y="64.5">NC</text>
<text x="77.4" y="61.9">SERVICE</text>
<text x="82.5" y="64.5">NC</text>
<text x="186.1" y="64.5">R/W</text>
<text x="186.1" y="61.9">MRD</text>
<text x="239" y="61.9">SDON</text>
<text x="239" y="64.5">4MCLK</text>
<text x="335.5" y="60.7">I4P_DOWN</text>
<text x="335.5" y="63.2">I4P_BTN_1</text>
<text x="335.5" y="65.7">I3P_BTN_2</text>
<text x="59.4" y="67">COIN_1</text>
<text x="59.4" y="69.6">1P_START</text>
<text x="76.2" y="69.6">2P_START</text>
<text x="78.4" y="67">COIN_2</text>
<text x="335.5" y="68.3">I3P_BTN_1</text>
<text x="335.5" y="70.8">ISERVICE1</text>
<text x="59.4" y="72.1">1P_UP</text>
<text x="59.4" y="74.6">1P_DOWN</text>
<text x="59.4" y="77.2">1P_LEFT</text>
<text x="76.3" y="74.6">2P_DOWN</text>
<text x="77.5" y="77.2">2P_LEFT</text>
<text x="79.1" y="72.1">2P_UP</text>
<text x="184" y="77.2">COLCS</text>
<text x="185.1" y="74.6">CRCS</text>
<text x="186.4" y="72.1">REG</text>
<text x="335.5" y="73.4">I2P_BTN_4</text>
<text x="335.5" y="75.9">I3P_SERV</text>
<text x="59.4" y="79.7">1P_RIGHT</text>
<text x="59.4" y="82.3">1P_BTN_1</text>
<text x="75.9" y="82.3">2P_BTN_1</text>
<text x="76.3" y="79.7">2P_RIGHT</text>
<text x="182.5" y="79.7">BNKSCR</text>
<text x="183.8" y="82.3">PCUCS</text>
<text x="335.5" y="81">ICOIN_4</text>
<text x="335.5" y="83.5">I2P_LEFT</text>
<text x="335.5" y="78.4">I4P_SERV</text>
<text x="59.4" y="84.8">1P_BTN_2</text>
<text x="59.4" y="87.3">1P_BTN_3</text>
<text x="59.4" y="89.9">1P_BTN_4</text>
<text x="75.9" y="84.8">2P_BTN_2</text>
<text x="75.9" y="87.3">2P_BTN_3</text>
<text x="75.9" y="89.9">2P_BTN_4</text>
<text x="183.4" y="89.9">PAIRCS</text>
<text x="183.9" y="84.8">REGCS</text>
<text x="185" y="87.3">SDON</text>
<text x="335.5" y="86.1">I1P_LEFT</text>
<text x="335.5" y="88.6">I1P_RIGHT</text>
<text x="59.4" y="92.4">1P_SELECT</text>
<text x="59.4" y="95">GND</text>
<text x="74.9" y="92.4">2P_SELECT</text>
<text x="81.3" y="95">GND</text>
<text x="184.4" y="95">IOCSB</text>
<text x="185.7" y="92.4">IOCS</text>
<text x="335.5" y="91.1">I2P_RIGHT</text>
<text x="335.5" y="93.7">I4P_BTN_2</text>
<text x="59.4" y="97.5">GND</text>
<text x="81.3" y="97.5">GND</text>
<text x="183.6" y="97.5">ROMCS</text>
<text x="183.9" y="100">MCLK2</text>
<text x="270.2" y="100">RED</text>
<text x="335.5" y="100">2P_START</text>
<text x="335.5" y="96.2">I3P_BTN_3</text>
<text x="99.7" y="103.8">VSS</text>
<text x="181.3" y="107.7">LYR_PRIO</text>
<text x="185" y="105.1">M16B</text>
<text x="186.2" y="102.6">M16</text>
<text x="239" y="105.1">PCUCS</text>
<text x="267.8" y="102.6">GREEN</text>
<text x="268.1" y="107.7">DTACK</text>
<text x="269.1" y="105.1">BLUE</text>
<text x="335.5" y="102.6">1P_START</text>
<text x="335.5" y="105.1">I4P_BTN_3</text>
<text x="335.5" y="107.7">I1P_BTN_3</text>
<text x="183.9" y="110.2">4MCLK</text>
<text x="260.9" y="112.7">K051550_CLK</text>
<text x="268.8" y="110.2">CRKB</text>
<text x="335.5" y="110.2">I2P_BTN_3</text>
<text x="335.5" y="115.3">I4P_RIGHT</text>
<text x="335.5" y="117.8">I4P_LEFT</text>
<text x="239" y="125.4">REG_WRITE</text>
<text x="335.5" y="125.4">3P_START</text>
<text x="335.5" y="120.4">I3P_RIGHT</text>
<text x="335.5" y="122.9">I3P_LEFT</text>
<text x="153.9" y="131.8">REG</text>
<text x="153.9" y="129.2">CRKB</text>
<text x="153.9" y="126.7">CE</text>
<text x="239" y="128">M6</text>
<text x="335.5" y="128">4P_START</text>
<text x="335.5" y="130.5">I1P_BTN_2</text>
<text x="89.9" y="138" transform="rotate(-90 89.9 138)">Conn_01x15</text>
<text x="153.9" y="134.3">ORAMWEH</text>
<text x="153.9" y="136.9">ORAMWEL</text>
<text x="182.7" y="136.9">OBJDMA</text>
<text x="239" y="133.1">UDS</text>
<text x="335.5" y="133.1">IOCS</text>
<text x="335.5" y="136.9">I1P_UP</text>
<text x="58.1" y="139.2" transform="rotate(-90 58.1 139.2)">Conn_01x15</text>
<text x="153.9" y="139.4">CRCS</text>
<text x="153.9" y="141.9">M16</text>
<text x="239" y="138.1">REGCS</text>
<text x="239" y="140.7">RAMCS</text>
<text x="239" y="143.2">LDS</text>
<text x="335.5" y="141.9">I1P_BTN_1</text>
<text x="335.5" y="139.4">I2P_BTN_2</text>
<text x="58.1" y="145.5" transform="rotate(-90 58.1 145.5)">CN1</text>
<text x="89.9" y="144.2" transform="rotate(-90 89.9 144.2)">CN3</text>
<text x="153.9" y="144.5">MCLK2</text>
<text x="153.9" y="147">SRST</text>
<text x="239" y="148.3">M16B</text>
<text x="335.5" y="144.5">I2P_BTN_1</text>
<text x="335.5" y="147">I2P_DOWN</text>
<text x="335.5" y="149.6">ICOIN_1</text>
<text x="153.9" y="152.1">MRD</text>
<text x="153.9" y="154.6">LDS</text>
<text x="239" y="150.8">SRST</text>
<text x="335.5" y="152.1">I2P_UP</text>
<text x="335.5" y="154.6">I1P_DOWN</text>
<text x="153.9" y="157.2">UDS</text>
<text x="153.9" y="159.7">G5P13</text>
<text x="335.5" y="157.2">ICOIN_2</text>
<text x="335.5" y="159.7">ICOIN_3</text>
<text x="153.9" y="162.3">G5P11</text>
<text x="335.5" y="164.8">K051550_CLK</text>
<text x="153.9" y="200.4">LYR_PRIO</text>
<text x="153.9" y="202.9">SRES</text>
<text x="187.4" y="200.4">M6</text>
<text x="153.9" y="208">BNKSCR</text>
<text x="187.4" y="204.2">M3</text>
<text x="153.9" y="210.5">UDS</text>
<text x="153.9" y="213.1">LDS</text>
<text x="153.9" y="215.6">M16B</text>
<text x="153.9" y="218.1">ROMCS</text>
<text x="153.9" y="220.7">SCRCS</text>
<text x="56.1" y="224.5">COLCS</text>
<text x="153.9" y="223.2">VSYNC</text>
<text x="153.9" y="225.8">HSYNC</text>
<text x="153.9" y="228.3">MRD</text>
</g>
<g font-size="1.3" fill="#a90000">
<text x="55.8" y="29.2">1</text>
<text x="87.6" y="29.2">A</text>
<text x="55.8" y="31.7">2</text>
<text x="55.8" y="34.3">3</text>
<text x="87.5" y="31.7">B</text>
<text x="87.5" y="34.3">C</text>
<text x="55.8" y="36.8">4</text>
<text x="55.8" y="39.3">5</text>
<text x="55.8" y="41.9">6</text>
<text x="87.5" y="36.8">D</text>
<text x="87.6" y="39.3">E</text>
<text x="87.6" y="41.9">F</text>
<text x="55.8" y="45.7">8</text>
<text x="87.7" y="45.7">J</text>
<text x="55.2" y="53.3">11</text>
<text x="55.8" y="48.2">9</text>
<text x="87.4" y="53.3">M</text>
<text x="87.5" y="48.2">K</text>
<text x="87.6" y="50.8">L SPEAKER(-)</text>
<text x="55.2" y="55.9">12</text>
<text x="55.2" y="58.4">13</text>
<text x="87.5" y="55.9">N</text>
<text x="87.5" y="58.4">P</text>
<text x="55.2" y="60.9">14</text>
<text x="55.2" y="63.5">15</text>
<text x="87.5" y="60.9">R</text>
<text x="87.6" y="63.5">S</text>
<text x="55.2" y="66">16</text>
<text x="55.2" y="68.6">17</text>
<text x="55.2" y="71.1">18</text>
<text x="87.5" y="68.6">U</text>
<text x="87.6" y="71.1">V</text>
<text x="87.7" y="66">T</text>
<text x="55.2" y="73.6">19</text>
<text x="55.2" y="76.2">20</text>
<text x="87.4" y="73.6">W</text>
<text x="87.6" y="76.2">X</text>
<text x="55.2" y="78.7">21</text>
<text x="55.2" y="81.3">22</text>
<text x="55.2" y="83.8">23</text>
<text x="87.6" y="81.3">Z</text>
<text x="87.6" y="83.8">a</text>
<text x="87.6" y="78.7">Y</text>
<text x="55.2" y="86.3">24</text>
<text x="55.2" y="88.9">25</text>
<text x="87.6" y="86.3">b</text>
<text x="87.6" y="88.9">c</text>
<text x="55.2" y="91.4">26</text>
<text x="55.2" y="94">27</text>
<text x="87.6" y="91.4">d</text>
<text x="87.6" y="94">e</text>
<text x="55.2" y="96.5">28</text>
<text x="87.8" y="96.5">f</text>
<text x="62.2" y="114.3">1</text>
<text x="62.2" y="116.8">2</text>
<text x="62.2" y="119.4">3</text>
<text x="93.9" y="114.3">1</text>
<text x="93.9" y="116.8">2</text>
<text x="93.9" y="119.4">3</text>
<text x="62.2" y="121.9">4</text>
<text x="62.2" y="124.4">5</text>
<text x="93.9" y="121.9">4</text>
<text x="93.9" y="124.4">5</text>
<text x="62.2" y="127">6</text>
<text x="62.2" y="129.5">7</text>
<text x="93.9" y="127">6</text>
<text x="93.9" y="129.5">7</text>
<text x="61.6" y="137.1">10</text>
<text x="62.2" y="132.1">8</text>
<text x="62.2" y="134.6">9</text>
<text x="93.3" y="137.1">10</text>
<text x="93.9" y="132.1">8</text>
<text x="93.9" y="134.6">9</text>
<text x="61.6" y="139.7">11</text>
<text x="61.6" y="142.2">12</text>
<text x="93.3" y="139.7">11</text>
<text x="93.3" y="142.2">12</text>
<text x="61.6" y="144.8">13</text>
<text x="61.6" y="147.3">14</text>
<text x="61.6" y="149.8">15</text>
<text x="93.3" y="144.8">13</text>
<text x="93.3" y="147.3">14</text>
<text x="93.3" y="149.8">15</text>
</g>
<g font-size="1.3" fill="#0f0f0f">
<text x="201.8" y="24">HSYNC</text>
<text x="202.1" y="26.5">VSYNC</text>
<text x="48.3" y="31.6">GND</text>
<text x="92.7" y="34.2">VCC</text>
<text x="92.8" y="31.6">VSS</text>
<text x="201.9" y="32.9">G5P11</text>
<text x="201.9" y="30.4">G5P13</text>
<text x="202.2" y="35.4">SYNC*</text>
<text x="317.5" y="34.2">SYNC*</text>
<text x="36.8" y="36.7">VCC</text>
<text x="41.9" y="41.8">+12V</text>
<text x="41.9" y="39.2">VSS</text>
<text x="93.8" y="41.8">+12V</text>
<text x="95.3" y="39.2">VSS</text>
<text x="144.8" y="41.8">OBJDMA</text>
<text x="144.8" y="39.2">RES</text>
<text x="201.8" y="38">RAMCS</text>
<text x="317.5" y="36.7">SRST</text>
<text x="380.9" y="40.5">IQR_SET</text>
<text x="43.2" y="45.6">COIN_CNT_1</text>
<text x="90.1" y="45.6">COIN_CNT_2</text>
<text x="144.8" y="46.9">DTACK</text>
<text x="144.8" y="44.3">IQR_SET</text>
<text x="201.8" y="45.6">SCRCS</text>
<text x="205.7" y="43.1">CE</text>
<text x="221" y="45.6">SRST</text>
<text x="288.1" y="45.6">SRD</text>
<text x="317.5" y="44.3">IOCSB</text>
<text x="317.5" y="46.9">LDS</text>
<text x="383.3" y="43.1">SDON</text>
<text x="43.2" y="50.7">SPEAKER(+)10</text>
<text x="144.8" y="49.4">M6</text>
<text x="144.8" y="51.9">M3</text>
<text x="198" y="48.1">REG_WRITE</text>
<text x="199" y="53.2">ORAMWEH</text>
<text x="199.3" y="50.7">ORAMWEL</text>
<text x="221" y="50.7">INT</text>
<text x="221" y="48.1">1.54CLK</text>
<text x="283.6" y="50.7">SNDIORQ</text>
<text x="288" y="48.1">SWR</text>
<text x="317.5" y="49.4">R/W</text>
<text x="317.5" y="51.9">3P_UP</text>
<text x="383.5" y="53.2">SYNC</text>
<text x="384.1" y="50.7">TEST</text>
<text x="43.2" y="58.3">BLUE</text>
<text x="43.2" y="55.8">RED</text>
<text x="95.2" y="55.8">GREEN</text>
<text x="96.5" y="58.3">SYNC</text>
<text x="144.8" y="54.5">SRST</text>
<text x="204.3" y="55.8">UDS</text>
<text x="204.6" y="58.3">LDS</text>
<text x="221" y="58.3">PAIRCS</text>
<text x="317.5" y="57">3P_DOWN</text>
<text x="317.5" y="54.5">4P_UP</text>
<text x="317.5" y="59.6">4P_DOWN</text>
<text x="384.8" y="55.8">RES</text>
<text x="43.2" y="60.8">SERVICE2</text>
<text x="43.2" y="65.9">COIN_1</text>
<text x="43.2" y="63.4">TEST</text>
<text x="92.4" y="60.8">SERVICE1</text>
<text x="94.7" y="65.9">COIN_2</text>
<text x="204" y="63.4">R/W</text>
<text x="204.1" y="60.8">MRD</text>
<text x="221" y="63.4">4MCLK</text>
<text x="221" y="60.8">SDON</text>
<text x="317.5" y="62.1">4P_BTN_1</text>
<text x="317.5" y="64.6">3P_BTN_2</text>
<text x="43.2" y="71">1P_UP</text>
<text x="43.2" y="68.5">1P_START</text>
<text x="92.4" y="68.5">2P_START</text>
<text x="95.3" y="71">2P_UP</text>
<text x="204.4" y="71">REG</text>
<text x="317.5" y="69.7">SERVICE1</text>
<text x="317.5" y="67.2">3P_BTN_1</text>
<text x="43.2" y="76.1">1P_LEFT</text>
<text x="43.2" y="73.5">1P_DOWN</text>
<text x="92.6" y="73.5">2P_DOWN</text>
<text x="93.7" y="76.1">2P_LEFT</text>
<text x="202" y="76.1">COLCS</text>
<text x="203.1" y="73.5">CRCS</text>
<text x="317.5" y="77.3">4P_SERV</text>
<text x="317.5" y="72.3">2P_BTN_4</text>
<text x="317.5" y="74.8">3P_SERV</text>
<text x="43.2" y="78.6">1P_RIGHT</text>
<text x="43.2" y="81.2">1P_BTN_1</text>
<text x="43.2" y="83.7">1P_BTN_2</text>
<text x="92.2" y="81.2">2P_BTN_1</text>
<text x="92.2" y="83.7">2P_BTN_2</text>
<text x="92.5" y="78.6">2P_RIGHT</text>
<text x="200.5" y="78.6">BNKSCR</text>
<text x="201.7" y="81.2">PCUCS</text>
<text x="201.9" y="83.7">REGCS</text>
<text x="317.5" y="82.4">2P_LEFT</text>
<text x="317.5" y="79.9">COIN_4</text>
<text x="43.2" y="88.8">1P_BTN_4</text>
<text x="43.2" y="86.2">1P_BTN_3</text>
<text x="92.2" y="86.2">2P_BTN_3</text>
<text x="92.2" y="88.8">2P_BTN_4</text>
<text x="201.4" y="88.8">PAIRCS</text>
<text x="202.9" y="86.2">SDON</text>
<text x="317.5" y="87.5">1P_RIGHT</text>
<text x="317.5" y="85">1P_LEFT</text>
<text x="43.2" y="91.3">1P_SELECT</text>
<text x="91.2" y="91.3">2P_SELECT</text>
<text x="202.4" y="93.9">IOCSB</text>
<text x="203.7" y="91.3">IOCS</text>
<text x="317.5" y="90">2P_RIGHT</text>
<text x="317.5" y="95.1">3P_BTN_3</text>
<text x="317.5" y="92.6">4P_BTN_2</text>
<text x="47.1" y="96.4">VSS</text>
<text x="94.1" y="96.4">VSS</text>
<text x="201.5" y="96.4">ROMCS</text>
<text x="201.8" y="98.9">MCLK2</text>
<text x="204.2" y="101.5">M16</text>
<text x="285.7" y="101.5">GREEN</text>
<text x="288.2" y="98.9">RED</text>
<text x="317.5" y="98.9">2P_START</text>
<text x="317.5" y="101.5">1P_START</text>
<text x="199.2" y="106.6">LYR_PRIO</text>
<text x="202.9" y="104">M16B</text>
<text x="221" y="104">PCUCS</text>
<text x="286" y="106.6">DTACK</text>
<text x="287.1" y="104">BLUE</text>
<text x="317.5" y="104">4P_BTN_3</text>
<text x="317.5" y="106.6">1P_BTN_3</text>
<text x="201.8" y="109.1">4MCLK</text>
<text x="278.8" y="111.6">K051550_CLK</text>
<text x="286.8" y="109.1">CRKB</text>
<text x="317.5" y="109.1">2P_BTN_3</text>
<text x="74.7" y="116.7">3P_LEFT</text>
<text x="75.6" y="114.2">COIN_3</text>
<text x="106.4" y="116.7">4P_LEFT</text>
<text x="107.4" y="114.2">COIN_4</text>
<text x="317.5" y="114.2">4P_RIGHT</text>
<text x="317.5" y="116.7">4P_LEFT</text>
<text x="317.5" y="119.3">3P_RIGHT</text>
<text x="73.5" y="121.8">3P_RIGHT</text>
<text x="76.3" y="124.3">3P_UP</text>
<text x="105.2" y="121.8">4P_RIGHT</text>
<text x="108" y="124.3">4P_UP</text>
<text x="135.9" y="125.6">CE</text>
<text x="221" y="124.3">REG_WRITE</text>
<text x="317.5" y="124.3">3P_START</text>
<text x="317.5" y="121.8">3P_LEFT</text>
<text x="73.2" y="132">3P_BTN_2</text>
<text x="73.2" y="129.4">3P_BTN_1</text>
<text x="73.5" y="126.9">3P_DOWN</text>
<text x="104.9" y="129.4">4P_BTN_1</text>
<text x="104.9" y="132">4P_BTN_2</text>
<text x="105.3" y="126.9">4P_DOWN</text>
<text x="135.9" y="128.1">CRKB</text>
<text x="135.9" y="130.7">REG</text>
<text x="221" y="126.9">M6</text>
<text x="221" y="132">UDS</text>
<text x="317.5" y="129.4">1P_BTN_2</text>
<text x="317.5" y="132">IOCS</text>
<text x="317.5" y="126.9">4P_START</text>
<text x="73.2" y="134.5">3P_BTN_3</text>
<text x="73.4" y="137">3P_START</text>
<text x="104.9" y="134.5">4P_BTN_3</text>
<text x="105.1" y="137">4P_START</text>
<text x="135.9" y="135.8">ORAMWEL</text>
<text x="135.9" y="133.2">ORAMWEH</text>
<text x="200.7" y="135.8">OBJDMA</text>
<text x="221" y="137">REGCS</text>
<text x="317.5" y="135.8">1P_UP</text>
<text x="74.2" y="139.6">3P_SERV</text>
<text x="105.9" y="139.6">4P_SERV</text>
<text x="135.9" y="140.8">M16</text>
<text x="135.9" y="143.4">MCLK2</text>
<text x="135.9" y="138.3">CRCS</text>
<text x="221" y="139.6">RAMCS</text>
<text x="221" y="142.1">LDS</text>
<text x="317.5" y="143.4">2P_BTN_1</text>
<text x="317.5" y="140.8">1P_BTN_1</text>
<text x="317.5" y="138.3">2P_BTN_2</text>
<text x="96.5" y="149.7">VSS</text>
<text x="135.9" y="145.9">SRST</text>
<text x="221" y="149.7">SRST</text>
<text x="221" y="147.2">M16</text>
<text x="317.5" y="148.5">COIN_1</text>
<text x="317.5" y="145.9">2P_DOWN</text>
<text x="135.9" y="151">MRD</text>
<text x="135.9" y="153.5">LDS</text>
<text x="317.5" y="153.5">1P_DOWN</text>
<text x="317.5" y="151">2P_UP</text>
<text x="135.9" y="158.6">G5P13</text>
<text x="135.9" y="161.2">G5P11</text>
<text x="135.9" y="156.1">UDS</text>
<text x="317.5" y="156.1">COIN_2</text>
<text x="317.5" y="158.6">COIN_3</text>
<text x="317.5" y="163.7">K051550_CLK</text>
<text x="135.9" y="199.3">LYR_PRIO</text>
<text x="135.9" y="201.8">SRES</text>
<text x="197.8" y="203.1">M3</text>
<text x="197.8" y="199.3">M6</text>
<text x="135.9" y="209.4">LDS</text>
<text x="135.9" y="206.9">BNKSCR</text>
<text x="135.9" y="212">UDS</text>
<text x="135.9" y="214.5">M16</text>
<text x="135.9" y="219.6">SCRCS</text>
<text x="135.9" y="217">ROMCS</text>
<text x="31.7" y="223.4">COLCS</text>
<text x="135.9" y="222.1">VSYNC</text>
<text x="135.9" y="224.7">HSYNC</text>
<text x="135.9" y="227.2">MRD</text>
</g>
<g font-size="1.3" fill="#000084">
<text x="357.2" y="34">MAIN_D[15..0]</text>
<text x="375.2" y="32.9">MAIN_D[15..0]</text>
<text x="221" y="38">PCM[2..0]</text>
<text x="239" y="39.1">PCM[2..0]</text>
<text x="317.5" y="41.8">MAIN_A[23..1]</text>
<text x="335.5" y="42.9">MAIN_A[2..1]</text>
<text x="221" y="53.2">MAIN_D[15..0]</text>
<text x="221" y="55.8">MAIN_A[23..1]</text>
<text x="239" y="54.3">MAIN_D[15..0]</text>
<text x="239" y="56.9">MAIN_A[4..1]</text>
<text x="264.1" y="56.9">R_A[20..0]</text>
<text x="265.1" y="59.4">R_D[7..0]</text>
<text x="282" y="55.8">R_A[20..0]</text>
<text x="283.1" y="58.3">R_D[7..0]</text>
<text x="195" y="65.9">MAIN_A[23..1]</text>
<text x="176.9" y="69.6">MAIN_D[15..0]</text>
<text x="177" y="67">MAIN_A[23..1]</text>
<text x="194.8" y="68.5">MAIN_D[15..0]</text>
<text x="221" y="101.5">MAIN_A[23..1]</text>
<text x="221" y="98.9">CI[7..0]</text>
<text x="239" y="100">CI[7..0]</text>
<text x="221" y="106.6">FPAL[4..0]</text>
<text x="239" y="102.6">MAIN_A[23..1]</text>
<text x="239" y="107.7">FPAL[4..0]</text>
<text x="221" y="111.6">OCOL[8..0]</text>
<text x="221" y="109.1">BCOL[3..0]</text>
<text x="239" y="110.2">BCOL[3..0]</text>
<text x="239" y="112.7">OCOL[8..0]</text>
<text x="221" y="119.3">ACOL[3..0]</text>
<text x="221" y="114.2">BPAL[3..0]</text>
<text x="221" y="116.7">APAL[2..0]</text>
<text x="239" y="115.3">BPAL[3..0]</text>
<text x="239" y="117.8">APAL[2..0]</text>
<text x="176.9" y="121.6">MAIN_D[15..0]</text>
<text x="179.8" y="124.2">OCOL[8..0]</text>
<text x="194.8" y="120.5">MAIN_D[15..0]</text>
<text x="197.8" y="123.1">OCOL[8..0]</text>
<text x="198.3" y="125.6">OPRI[4..0]</text>
<text x="221" y="121.8">FCOL[3..0]</text>
<text x="239" y="120.4">ACOL[3..0]</text>
<text x="239" y="122.9">FCOL[3..0]</text>
<text x="173.5" y="131.8">XOBJROMD[31..0]</text>
<text x="174.9" y="129.2">OBJROMA[19..0]</text>
<text x="180.3" y="126.7">OPRI[4..0]</text>
<text x="191.4" y="130.7">XOBJROMD[31..0]</text>
<text x="192.8" y="128.1">OBJROMA[19..0]</text>
<text x="221" y="129.4">SHD[1..0]</text>
<text x="239" y="130.5">SHD[1..0]</text>
<text x="173.6" y="134.3">YOBJROMD[31..0]</text>
<text x="191.6" y="133.2">YOBJROMD[31..0]</text>
<text x="221" y="134.5">OPRI[4..0]</text>
<text x="239" y="135.6">OPRI[4..0]</text>
<text x="181" y="139.4">SHD[1..0]</text>
<text x="198.9" y="138.3">SHD[1..0]</text>
<text x="135.9" y="148.5">MAIN_A[23..1]</text>
<text x="153.9" y="149.6">MAIN_A[13..1]</text>
<text x="221" y="144.7">MAIN_D[15..0]</text>
<text x="239" y="145.8">MAIN_D[15..0]</text>
<text x="135.9" y="204.3">MAIN_A[23..1]</text>
<text x="153.9" y="205.4">MAIN_A[13..1]</text>
<text x="180.1" y="208">ACOL[3..0]</text>
<text x="198" y="206.9">ACOL[3..0]</text>
<text x="198.3" y="209.4">APAL[2..0]</text>
<text x="31.7" y="212">GFXROMD[31..0]</text>
<text x="31.7" y="215.8">R_D[7..0]</text>
<text x="56.1" y="213.1">GFXROMD[19..0]</text>
<text x="79" y="213.1">MAIN_D[7..0]</text>
<text x="95.8" y="212">MAIN_D[15..0]</text>
<text x="179.9" y="213.1">BCOL[3..0]</text>
<text x="180.1" y="215.6">BPAL[3..0]</text>
<text x="180.3" y="210.5">APAL[2..0]</text>
<text x="197.9" y="212">BCOL[3..0]</text>
<text x="198.1" y="214.5">BPAL[3..0]</text>
<text x="31.7" y="219.6">R_A[20..0]</text>
<text x="56.1" y="216.9">R_D[7..0]</text>
<text x="56.1" y="220.7">R_A[20..0]</text>
<text x="180.1" y="218.1">FCOL[3..0]</text>
<text x="180.3" y="220.7">FPAL[4..0]</text>
<text x="198" y="217">FCOL[3..0]</text>
<text x="198.3" y="219.6">FPAL[4..0]</text>
<text x="31.7" y="227.2">GFXROMA[19..0]</text>
<text x="174.7" y="223.2">GFXROMD[31..0]</text>
<text x="174.9" y="225.8">GFXROMA[19..0]</text>
<text x="192.7" y="222.1">GFXROMD[31..0]</text>
<text x="192.8" y="224.7">GFXROMA[19..0]</text>
<text x="31.7" y="231">MAIN_A[23..1]</text>
<text x="56.1" y="228.3">OBJROMA[19..0]</text>
<text x="56.1" y="232.1">MAIN_A[5..1]</text>
<text x="176.9" y="238.5">MAIN_D[15..0]</text>
<text x="194.8" y="237.4">MAIN_D[15..0]</text>
<text x="200.9" y="239.9">CI[7..0]</text>
<text x="182.9" y="241">CI[7..0]</text>
</g>
<g font-size="1.3" fill="#725600">
<text x="237.5" y="82.3">File: sound.kicad_sch</text>
<text x="153.7" y="112.8">File: main.kicad_sch</text>
<text x="237.5" y="154.7">File: colmix.kicad_sch</text>
<text x="334" y="171.2">File: io_cabinet.kicad_sch</text>
<text x="152.4" y="191.5">File: objects.kicad_sch</text>
<text x="55.9" y="192.8">File: capacitors.kicad_sch</text>
<text x="54.6" y="237.2">File: not_populated.kicad_sch</text>
<text x="152.4" y="248.7">File: scroll.kicad_sch</text>
</g>
</svg>
